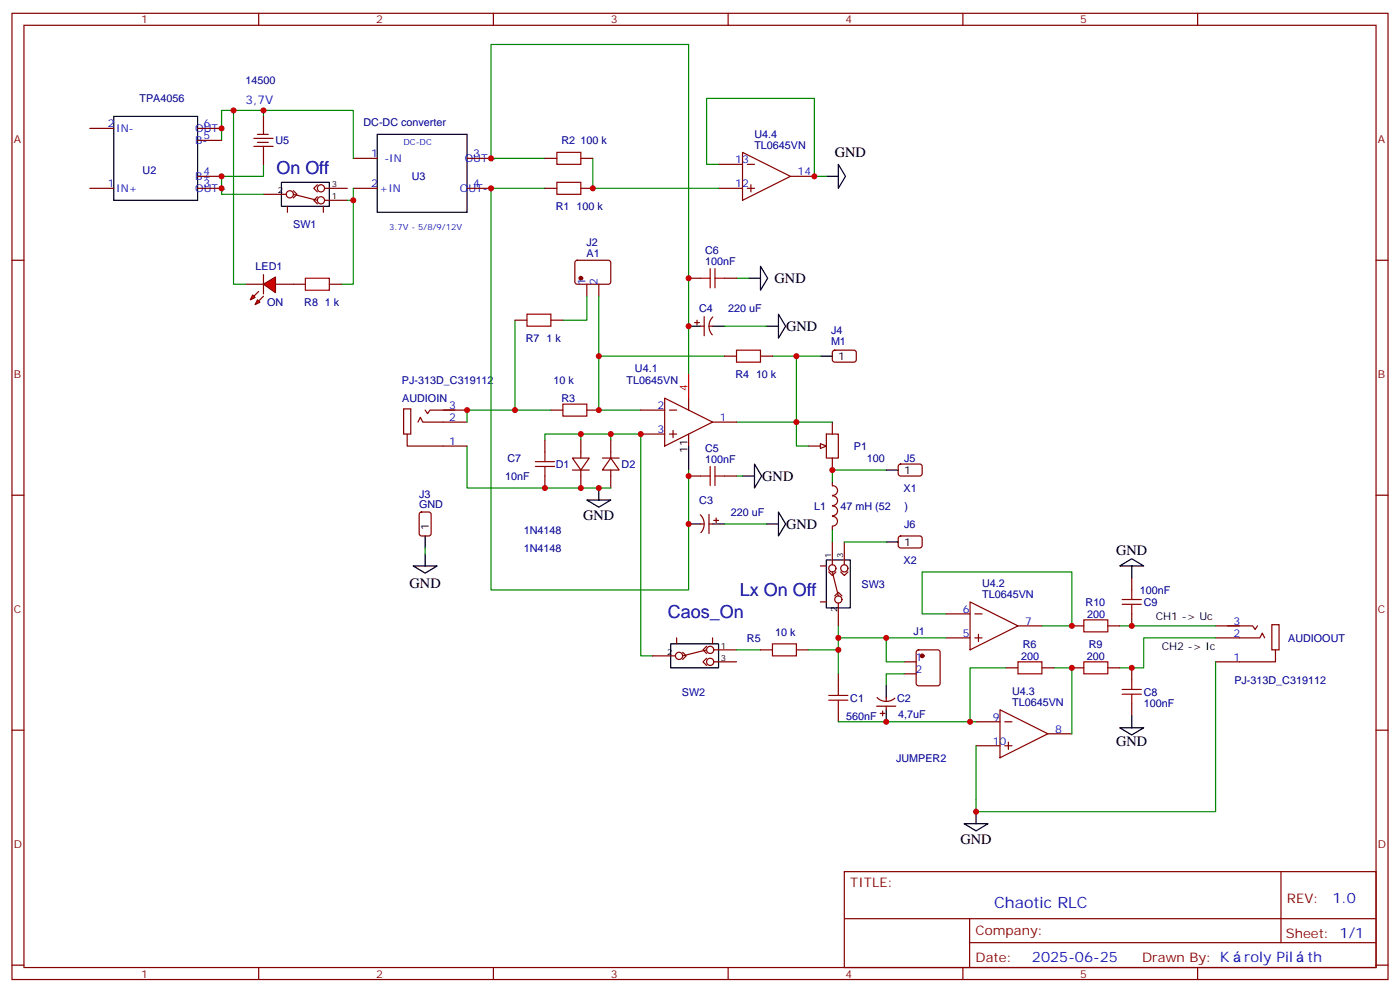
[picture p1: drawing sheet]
<svg xmlns="http://www.w3.org/2000/svg" width="412mm" height="292mm" viewBox="0 0 412 292" stroke-linecap="round" stroke-linejoin="round" font-family="sans-serif">
<g fill="none" stroke="#870000" stroke-width=".35">
<path d="M3.5 3.9h405.4v284.4h-405.4zM7.1 7.4h398.2v277.3h-398.2zM76.2 3.9v3.5M145.3 3.9v3.5M214.5 3.9v3.5M283.6 3.9v3.5M352.8 3.9v3.5M3.5 76.6h3.6M405.3 76.6h3.6M3.5 145.7h3.6M245.2 141.9v1M245.2 154.9v1.1"/>
<path d="M245.2 143a1.41 1.41 0 0 1 1.5 1.4 1.41 1.41 0 0 1-1.5 1.4M245.2 145.9a1.41 1.41 0 0 1 1.5 1.4 1.41 1.41 0 0 1-1.5 1.5M245.2 148.9a1.41 1.41 0 0 1 1.5 1.4 1.41 1.41 0 0 1-1.5 1.4M245.2 152a1.41 1.41 0 0 1 1.5 1.4 1.41 1.41 0 0 1-1.5 1.4M405.3 145.7h3.6M3.5 214.9h3.6M405.3 214.9h3.6M248.7 256.5h156.6v28.2h-156.6zM377.3 256.5v20.9M248.7 270.4h156.5M285.6 277.4h119.6M285.6 270.4v14.1"/>
<path d="M3.5 284h3.6M76.2 284.7v3.6M145.3 284.7v3.6M214.5 284.7v3.6M283.6 284.7v3.6M352.8 284.7v3.6M405.3 284h3.6"/>
</g>
<path d="M241.7 130.6l1.7 .7-1.7 .7z" fill="#f0f0f0" stroke="#870000" stroke-width=".35"/>
<g fill="none" stroke="#870000" stroke-width=".35">
<path d="M26.5 37.8h7M58.2 37.8h7.1M26.5 55.4h7M58.2 55.4h7.1M58.2 51.9h7.1M58.2 41.3h7.1M77.6 57.2h6.7M86.4 56.1l1.1 1.1-1.1 1M86.4 57.2l7.1 1.7M93.5 54.4l-1.1 1 1.1 1.1M93.5 57.9l-1.1 1 1.1 1.1M95.6 55.4h6.7"/>
<path d="M95.6 58.9h6.7M104.1 55.4h7M104.1 46.6h7M137.6 55.4h7M137.6 46.6h7M211.7 55.4h7M211.7 48.4h7M218.7 44.8l14.1 7.1-14.1 7zM220.1 55.4h2.1M220.1 48.4h2.1M221.2 54.4v2.1M232.8 51.9h7.1"/>
<path d="M84.7 60.7v1.8M95.2 60.7v1.8M169.6 76.8l.4-.2h9.5l.4 .7v5.9l-.7 .4h-9.4l-.5-.7v-5.6zM172.9 83.6v3.6M176.4 83.6v3.6M204.6 94.9h1.4M205.3 94.2v1.4M206.4 96h1M207.4 93.2v5.6M208.8 96h1.1M210 93.3a3.8 3.8 0 0 0-.2 5.2M195.8 117.2l14.1 7-14.1 7.1z"/>
<path d="M202.8 117.2v3.5M118.9 120.3h2.1v7.4h-2.1zM119.9 127.7v3.6h17.7M123.1 124.2l.7-1.4 .7 1.4h13.1M125.2 120.7l.7 1 .7-1h7.5M130.5 120.7h7.1M168.6 134.8h5l-2.5 3.5zM168.6 138.3h5M171.1 129.5v5.3M171.1 138.3v5.3M177.4 134.8h5M179.9 134.8l2.5 3.5h-5z"/>
<path d="M179.9 129.5v5.3M179.9 138.3v5.3M188.7 120.7h7.1M188.7 127.7h7.1M197.2 120.7h2.1M197.2 127.7h2.1M198.3 126.7v2.1M202.8 127.7v3.6M209.9 124.2h7.1M238.1 131.3h3.6M243.4 127.7h3.5v7.1h-3.5zM245.2 124.2v3.5"/>
<path d="M245.2 134.8v3.5M206.3 151.5a3.8 3.8 0 0 1 .2 5.2M206.4 154.2h1M208.8 151.4v5.6M208.8 154.2h1.1M210.3 153.1h1.4M211 152.4v1.4M285.8 177.1l14.1 7.1-14.1 7zM192.3 193h6.7M199.3 187.7v1.8M201.1 191.9l1 1.1-1 1.1M208.1 193.7l-1 1.1 1 1"/>
<path d="M208.1 190.2l-1 1 1 1.1M208.1 191.2l-7 1.8M209.9 187.7v1.8M210.3 194.8h6.7M210.3 191.2h6.7M246.9 198.3v3.5M266.3 194.8h3.6M266.3 198.3h3.6M270.1 191.4l.5-.2h5.6l.7 .5v9.4l-.4 .7h-5.9l-.7-.4v-9.5zM278.7 187.7h7.1M278.7 180.7h7.1M287.2 187.7h2.1"/>
<path d="M287.2 180.7h2.1M288.2 186.7v2.1M299.9 184.2h7M358.1 187.7h13l.7-1.4 .7 1.4M358.1 184.2h7M361.6 184.2h7.4l.7 1 .7-1M374.6 183.8h2.2v7.4h-2.2zM375.7 191.2v3.6h-17.6M246.9 208.9v3.5M287.5 212.4h7.1M287.5 219.5h7.1M294.6 208.9l14.1 7-14.1 7.1z"/>
<path d="M296 212.4h2.1M296 219.5h2.1M297 218.4v2.1M308.7 215.9h7"/>
<circle cx="85.4" cy="57.2" r="1.06"/>
<circle cx="94.5" cy="55.4" r="1.06"/>
<circle cx="94.5" cy="58.9" r="1.06"/>
<circle cx="200" cy="193" r="1.06"/>
<circle cx="209.2" cy="194.8" r="1.06"/>
<circle cx="209.2" cy="191.2" r="1.06"/>
</g>
<g fill="none" stroke="#008700" stroke-width=".35">
<path d="M77.6 34.3v-1.8h-12.3v8.8M77.6 32.5h26.5v14.1M77.6 48.4v3.5h-12.3v5.3h12.3M104.1 55.4v3.5h-1.8M160.5 46.6h-15.9v-33.5h58.2v97M174.6 46.6v8.8h37.1M211.7 48.4h-3.6v-19.4h31.8v22.9h3.5M151.7 94.2v26.5h-14.1v3.5M213.4 104.8h-37v15.9h12.3M227.5 104.8h7.1v19.4h-17.6M137.6 131.3v12.3h42.3M171.1 129.5v-1.8h17.6v65.3h3.6"/>
<path d="M179.9 127.7v1.8M245.2 124.2h-10.6v7.1h3.5M278.7 180.7h-7.1v-12.4h44.1v15.9h-8.8M296.3 196.5h-10.5v15.9M310.4 196.5h5.3v19.4M358.1 194.8v44.1h-70.6v-19.4M246.9 212.4h40.6"/>
</g>
<g fill="none" stroke="#000" stroke-width=".35">
<path d="M33.5 34.3h24.7v24.6h-24.7zM111.1 39.5h26.5v23h-26.5zM82.9 53.7h14.1v7h-14.1zM243.4 51.9h3.5M246.9 48.4l2.2 3.5-2.2 3.5zM202.8 96h3.6M209.9 96h3.5M202.8 131.3v7M172.9 147.1h7l-3.5 2.2zM176.4 143.6v3.5M202.8 154.2h3.6M209.9 154.2h3.5"/>
<path d="M197.6 189.5h14.1v7h-14.1zM287.5 238.9v3.5M284 242.4h7l-3.5 2.1z"/>
</g>
<path d="M244.1 206.1h5.7M244.1 204.6h5.7M246.9 201.8v2.8M246.9 206.1v2.8" fill="none" stroke="#a10000" stroke-width=".35"/>
<path d="M202.8 110.1v7.1" fill="none" stroke="#f00" stroke-width=".35"/>
<g fill="#870000" stroke="#870000" stroke-width=".35">
<circle cx="271.6" cy="193" r=".53"/>
<circle cx="171.1" cy="81.9" r=".53"/>
</g>
<g fill="#f00" stroke="#870000" stroke-width=".35">
<path d="M77.6 83.6l3.5-2.1v4.6z"/>
<path d="M77.6 80.8v5.7z"/>
</g>
<g fill="#870000" stroke="#870000" stroke-width=".35">
<path d="M77.6 87.2l-1.4 1.4z"/>
<path d="M76.2 85.8l-1.4 1.4z"/>
</g>
<g fill="#f00" stroke="#870000" stroke-width=".35">
<path d="M75.8 88.2l.8 .7-1.5 .7z"/>
<path d="M74.4 86.8l.7 .7-1.4 .7z"/>
</g>
<g fill="none" stroke="#870000" stroke-width=".35">
<path d="M75.8 39.5h3.2M77.6 34.3v5.2M74.8 40.7h5.6M74.8 43.1h5.6M75.8 41.9h3.2M77.6 43.1v5.3M160.5 46.6h3.5M160.5 55.4h3.5M171.1 46.6h3.5M171.1 55.4h3.5M72.3 83.6h5.3M81.1 83.6h8.9"/>
<path d="M97 83.6h3.5M151.7 94.2h3.5M162.3 94.2h3.5M202.8 81.9h3.6M213.4 81.9h3.6M213.4 104.8h3.6M224 104.8h3.5M245.4 103.3l.5-.3 5.9 .1 .4 .7v2.3l-.7 .5-5.9-.1-.4-.6v-2.1zM160.5 129.5v3.5M162.3 120.7h3.5M172.9 120.7h3.5M264.8 136.8l.5-.2h5.9l.4 .7v2.4l-.7 .4-5.9-.1-.4-.6v-2.1z"/>
<path d="M123.7 150.9l.5-.2h2.1l.6 .4 .1 5.9-.5 .7h-2.3l-.7-.4v-5.9zM160.5 140.1v3.5M202.8 140.1h3.6M213.4 140.1h3.6M245.2 159.5v6.7M248.7 159.5v6.7M264.8 157.9l.5-.2 5.9 .1 .4 .6v2.4l-.7 .5-5.9-.1-.4-.7v-2.1zM241.7 177.1h1.7M241.7 166.5h1.7M244.1 168.3l1.1 1.1 1-1.1M245.2 168.3l1.7 7.1M245.9 175.4l1-1.1 1.1 1.1"/>
<path d="M246.9 177.5v6.7M247.6 168.3l1.1 1.1 1.1-1.1M333.4 170.1v3.5M224 191.2h3.5M234.6 191.2h3.5M296.3 196.5h3.6M306.9 196.5h3.5M315.7 184.2h3.6M315.7 196.5h3.6M326.3 184.2h3.5M326.3 196.5h3.5M333.4 180.7v3.5"/>
<path d="M333.4 196.5v3.6M258.2 207.8h5.7M258.3 205.3a3.8 3.8 0 0 0 5.3 .1M259.3 209.9h1.4M260 209.2v1.4M261.1 205.4v1M261.1 207.8v1.1M333.4 207.1v3.5"/>
<circle cx="245.2" cy="167.3" r="1.06"/>
<circle cx="246.9" cy="176.4" r="1.06"/>
<circle cx="248.7" cy="167.3" r="1.06"/>
</g>
<g fill="none" stroke="#008700" stroke-width=".35">
<path d="M68.8 32.5v51.1h3.5M104.1 58.9v24.7h-3.6M160.5 55.4h-15.9v118.2h58.2v-35.3M172.9 87.2v7h-7.1M176.4 87.2v17.6M213.4 96h12.4M217 81.9h3.5M234.6 104.8h7.1M151.7 120.7h10.6M171.1 127.7h-10.6v1.8M261.1 138.3h-15.9v3.6M213.4 154.2h12.4"/>
<path d="M217 140.1h1.7M245.2 156v3.5M248.7 159.5h12.4M125.2 161.3v1.7M217 191.2h7M238.1 191.2h8.8v7.1M246.9 184.2v3.5M261.1 187.7v7.1h5.2M266.3 198.3h-5.2v3.5M278.7 187.7h-31.8v3.5M329.8 184.2h28.3M358.1 187.7h-21.2v8.8h-7.1"/>
</g>
<g fill="none" stroke="#000" stroke-width=".35">
<path d="M224 78.4l2.1 3.5-2.1 3.5zM220.5 81.9h3.5M225.8 96h3.5M229.3 92.5l2.1 3.5-2.1 3.5zM241.7 104.8h3.5M222.2 136.6l2.2 3.5-2.2 3.5zM261.1 138.3h3.5M125.2 157.7v3.6M218.7 140.1h3.5M225.8 154.2h3.5M229.3 150.7l2.1 3.5-2.1 3.5zM261.1 159.5h3.5"/>
<path d="M121.7 166.5h7.1l-3.6 2.2zM125.2 163v3.5M243.4 164.8h7.1v14.1h-7.1zM329.8 166.5l3.6-2.1 3.5 2.1zM333.4 166.5v3.6M261.1 201.8v3.6M261.1 208.9v3.5M329.8 214.2h7.1l-3.5 2.1zM333.4 210.6v3.6"/>
</g>
<g fill="none" stroke="#a10000" stroke-width=".35">
<path d="M164 44.8h7.1v3.6h-7.1zM164 53.7h7.1v3.5h-7.1zM209.2 79.1v5.6M210.6 79.1v5.6M90 81.9h7v3.5h-7zM155.2 92.5h7.1v3.5h-7.1zM206.4 81.9h2.8M210.6 81.9h2.8M165.8 118.9h7.1v3.5h-7.1zM217 103h7v3.6h-7zM157.7 137.3h5.6M157.7 135.9h5.6"/>
<path d="M160.5 133v2.9M160.5 137.3v2.8M209.2 137.3v5.6M210.6 137.3v5.6M206.4 140.1h2.8M210.6 140.1h2.8M330.6 176.4h5.6M330.6 177.8h5.6M333.4 173.6v2.8M333.4 177.8v2.9M227.5 189.5h7.1v3.5h-7.1zM299.9 194.8h7v3.5h-7z"/>
<path d="M319.3 182.4h7v3.5h-7zM319.3 194.8h7v3.5h-7zM330.6 202.9h5.6M330.6 204.3h5.6M333.4 200.1v2.8M333.4 204.3v2.8"/>
</g>
<g fill="#c00">
<circle cx="77.6" cy="32.5" r=".88"/>
<circle cx="144.6" cy="55.4" r=".88"/>
<circle cx="144.6" cy="46.6" r=".88"/>
<circle cx="179.9" cy="127.7" r=".88"/>
<circle cx="176.4" cy="143.6" r=".88"/>
<circle cx="234.6" cy="124.2" r=".88"/>
<circle cx="171.1" cy="143.6" r=".88"/>
<circle cx="137.6" cy="120.7" r=".88"/>
<circle cx="188.7" cy="127.7" r=".88"/>
<circle cx="285.8" cy="212.4" r=".88"/>
<circle cx="287.5" cy="238.9" r=".88"/>
<circle cx="65.3" cy="37.8" r=".88"/>
<circle cx="65.3" cy="51.9" r=".88"/>
<circle cx="65.3" cy="55.4" r=".88"/>
<circle cx="239.9" cy="51.9" r=".88"/>
<circle cx="104.1" cy="58.9" r=".88"/>
<circle cx="68.8" cy="32.5" r=".88"/>
<circle cx="171.1" cy="127.7" r=".88"/>
<circle cx="202.8" cy="96" r=".88"/>
<circle cx="176.4" cy="104.8" r=".88"/>
<circle cx="151.7" cy="120.7" r=".88"/>
<circle cx="261.1" cy="187.7" r=".88"/>
<circle cx="202.8" cy="154.2" r=".88"/>
<circle cx="202.8" cy="81.9" r=".88"/>
<circle cx="202.8" cy="140.1" r=".88"/>
<circle cx="160.5" cy="143.6" r=".88"/>
<circle cx="333.4" cy="196.5" r=".88"/>
<circle cx="333.4" cy="184.2" r=".88"/>
<circle cx="176.4" cy="120.7" r=".88"/>
<circle cx="174.6" cy="55.4" r=".88"/>
<circle cx="315.7" cy="184.2" r=".88"/>
<circle cx="315.7" cy="196.5" r=".88"/>
<circle cx="234.6" cy="104.8" r=".88"/>
<circle cx="246.9" cy="191.2" r=".88"/>
<circle cx="246.9" cy="187.7" r=".88"/>
<circle cx="245.2" cy="138.3" r=".88"/>
<circle cx="261.1" cy="212.4" r=".88"/>
</g>
<g font-size="5.3" fill="#000080">
<text x="81.4" y="51.2">On Off</text>
<text x="217.9" y="175.3">Lx On Off</text>
<text x="196.7" y="181.9">Caos_On</text>
</g>
<text font-size="4.6" fill="#00f" x="292.8" y="267.1">Chaotic RLC</text>
<g font-size="4.2">
<text x="245.9" y="46.2">GND</text>
<text x="228.2" y="83.3">GND</text>
<text x="231.6" y="97.4">GND</text>
<text x="224.5" y="141.4">GND</text>
<text x="171.8" y="153.1">GND</text>
<text x="231.6" y="155.6">GND</text>
<text x="328.8" y="163.2">GND</text>
<text x="120.7" y="173.2">GND</text>
<text x="328.8" y="219.5">GND</text>
<text x="282.9" y="248.4">GND</text>
</g>
<g font-size="4.2" fill="#00f">
<text x="392.5" y="265.8">1.0</text>
<text x="304" y="283.1">2025-06-25</text>
<text x="366.5" y="283.1">roly Pil</text>
<text x="385.1" y="283.1">th</text>
</g>
<g font-size="3.9" fill="#800">
<text x="250.5" y="261.1">TITLE:</text>
<text x="379.1" y="265.8">REV:</text>
<text x="287.4" y="275.3">Company:</text>
<text x="378.7" y="275.9">Sheet: 1/1</text>
<text x="287.4" y="283">Date:</text>
<text x="336.4" y="283.1">Drawn By: K</text>
</g>
<text font-size="3.5" fill="#00f" x="72.3" y="30.7">3,7V</text>
<g font-size="3.2" fill="#800">
<text x="41.6" y="6.9">1</text>
<text x="110.8" y="6.9">2</text>
<text x="179.9" y="6.9">3</text>
<text x="249.1" y="6.9">4</text>
<text x="318.2" y="6.9">5</text>
<text x="4.1" y="42">A</text>
<text x="405.9" y="42">A</text>
<text x="4.1" y="111.2">B</text>
<text x="405.9" y="111.2">B</text>
<text x="4.1" y="180.3">C</text>
<text x="405.9" y="180.3">C</text>
<text x="4.1" y="249.4">D</text>
<text x="405.9" y="249.4">D</text>
<text x="41.6" y="287.7">1</text>
<text x="110.8" y="287.7">2</text>
<text x="179.9" y="287.7">3</text>
<text x="249.1" y="287.7">4</text>
<text x="318.2" y="287.7">5</text>
</g>
<g font-size="3.2" fill="#000080">
<text x="72.3" y="24.8">14500</text>
<text x="41.1" y="30.1">TPA4056</text>
<text x="107.1" y="37">DC-DC converter</text>
<text x="222.2" y="40.5">U4.4</text>
<text x="81.1" y="42.3">U5</text>
<text x="165.4" y="42.5">R2</text>
<text x="171" y="42.5">100 k</text>
<text x="222.2" y="43.7">TL0645VN</text>
<text x="42" y="51.3">U2</text>
<text x="121.3" y="53">U3</text>
<text x="163.7" y="61.9">R1</text>
<text x="169.8" y="61.9">100 k</text>
<text x="86.4" y="67.2">SW1</text>
<text x="172.8" y="75.5">A1</text>
<text x="172.8" y="72.4">J2</text>
<text x="207.7" y="78">100nF</text>
<text x="207.7" y="74.7">C6</text>
<text x="75.3" y="79.5">LED1</text>
<text x="78.7" y="90">ON</text>
<text x="89.6" y="90.1">R8</text>
<text x="95.7" y="90.1">1 k</text>
<text x="205.9" y="91.9">C4</text>
<text x="214.5" y="91.9">220 uF</text>
<text x="154.9" y="100.7">R7</text>
<text x="161" y="100.7">1 k</text>
<text x="244.8" y="101.4">M1</text>
<text x="244.8" y="98.2">J4</text>
<text x="118.4" y="113.1">PJ-313D_C319112</text>
<text x="163.1" y="113.1">10 k</text>
<text x="184.6" y="112.9">TL0645VN</text>
<text x="187" y="109.3">U4.1</text>
<text x="216.6" y="111.2">R4</text>
<text x="222.7" y="111.2">10 k</text>
<text x="118.5" y="118.4">AUDIOIN</text>
<text x="165.4" y="118.4">R3</text>
<text x="149.5" y="136">C7</text>
<text x="163.7" y="137.7">D1</text>
<text x="183.1" y="137.7">D2</text>
<text x="207.7" y="136.2">100nF</text>
<text x="207.7" y="132.9">C5</text>
<text x="251.6" y="132.5">P1</text>
<text x="255.3" y="136">100</text>
<text x="266.4" y="135.9">J5</text>
<text x="148.8" y="141.3">10nF</text>
<text x="123.4" y="149.6">GND</text>
<text x="123.4" y="146.4">J3</text>
<text x="206" y="148.2">C3</text>
<text x="266.2" y="144.8">X1</text>
<text x="215.3" y="151.8">220 uF</text>
<text x="239.8" y="150">L1</text>
<text x="247.6" y="150">47 mH (52</text>
<text x="266.4" y="155.3">J6</text>
<text x="266.5" y="150">)</text>
<text x="154.3" y="157.2">1N4148</text>
<text x="154.3" y="162.5">1N4148</text>
<text x="266.2" y="165.9">X2</text>
<text x="253.8" y="172.9">SW3</text>
<text x="289.3" y="172.7">U4.2</text>
<text x="289.3" y="176.1">TL0645VN</text>
<text x="319.8" y="178.3">R10</text>
<text x="335.8" y="174.7">100nF</text>
<text x="336.9" y="178.3">C9</text>
<text x="320.2" y="181.8">200</text>
<text x="220" y="188.9">R5</text>
<text x="228.4" y="187.1">10 k</text>
<text x="269.1" y="186.9">J1</text>
<text x="301.3" y="190.6">R6</text>
<text x="320.7" y="190.6">R9</text>
<text x="379.5" y="188.8">AUDIOOUT</text>
<text x="300.8" y="194.1">200</text>
<text x="320.1" y="194.1">200</text>
<text x="363.6" y="201.1">PJ-313D_C319112</text>
<text x="200.9" y="204.7">SW2</text>
<text x="250.5" y="206.6">C1</text>
<text x="264.2" y="206.5">C2</text>
<text x="298.1" y="207.8">TL0645VN</text>
<text x="298.1" y="204.4">U4.3</text>
<text x="336.9" y="207.9">100nF</text>
<text x="336.9" y="204.8">C8</text>
<text x="249.2" y="211.7">560nF</text>
<text x="264.6" y="211.4">4,7uF</text>
<text x="264" y="224.1">JUMPER2</text>
</g>
<g font-size="3.2" fill="#00f">
<text x="31.7" y="37.4">2</text>
<text x="34.2" y="38.8">IN-</text>
<text x="57.5" y="38.8">OUT-</text>
<text x="60" y="41">5</text>
<text x="60" y="37.4">6</text>
<text x="57.5" y="42.4">B-</text>
<text x="109.4" y="46.2">1</text>
<text x="113.2" y="47.7">-IN</text>
<text x="136.9" y="47.7">OUT+</text>
<text x="139.3" y="46.2">3</text>
<text x="57.5" y="53">B+</text>
<text x="60" y="51.5">4</text>
<text x="216.6" y="48">13</text>
<text x="234.9" y="51.5">14</text>
<text x="31.7" y="55.1">1</text>
<text x="34.2" y="56.5">IN+</text>
<text x="57.5" y="56.5">OUT+</text>
<text x="60" y="55.1">3</text>
<text x="109.4" y="55.1">2</text>
<text x="111.8" y="56.5">+IN</text>
<text x="135.5" y="56.5">OUT-</text>
<text x="139.3" y="55.1">4</text>
<text x="216.6" y="55.1">12</text>
<text x="172.5" y="83.8" transform="rotate(-90 172.5 83.8)">1</text>
<text x="176" y="83.8" transform="rotate(-90 176 83.8)">2</text>
<text x="132.3" y="123.9">2</text>
<text x="132.3" y="120.3">3</text>
<text x="193.7" y="120.3">2</text>
<text x="212" y="123.9">1</text>
<text x="132.3" y="130.9">1</text>
<text x="193.7" y="127.4">3</text>
<text x="283.6" y="180.3">6</text>
<text x="302" y="183.8">7</text>
<text x="363.4" y="183.8">3</text>
<text x="283.6" y="187.4">5</text>
<text x="363.4" y="187.4">2</text>
<text x="269.7" y="194.4">1</text>
<text x="269.7" y="197.9">2</text>
<text x="363.4" y="194.4">1</text>
<text x="292.5" y="212.1">9</text>
<text x="310.8" y="215.6">8</text>
<text x="292.5" y="219.1">10</text>
</g>
<g font-size="3.2">
<text x="246.9" y="105.9">1</text>
<text x="202.5" y="133.4" transform="rotate(-90 202.5 133.4)">11</text>
<text x="266.3" y="139.4">1</text>
<text x="126.3" y="156" transform="rotate(-90 126.3 156)">1</text>
<text x="266.3" y="160.5">1</text>
<text x="340.4" y="182.4">CH1 -&gt; Uc</text>
<text x="342.2" y="191.2">CH2 -&gt; Ic</text>
</g>
<text font-size="3.2" fill="#f00" x="202.5" y="115" transform="rotate(-90 202.5 115)">4</text>
<g font-size="2.5" fill="#00f">
<text x="118.9" y="42.8">DC-DC</text>
<text x="114.7" y="67.8">3.7V - 5/8/9/12V</text>
</g>
<g font-size="2.5">
<text x="81.8" y="56.8">2</text>
<text x="97.7" y="55.1">3</text>
<text x="97.7" y="58.6">1</text>
<text x="244.8" y="164.1" transform="rotate(-90 244.8 164.1)">1</text>
<text x="248.4" y="164.1" transform="rotate(-90 248.4 164.1)">3</text>
<text x="246.6" y="180" transform="rotate(-90 246.6 180)">2</text>
<text x="212.4" y="190.9">1</text>
<text x="196.5" y="192.7">2</text>
<text x="212.4" y="194.4">3</text>
</g>
</svg>
